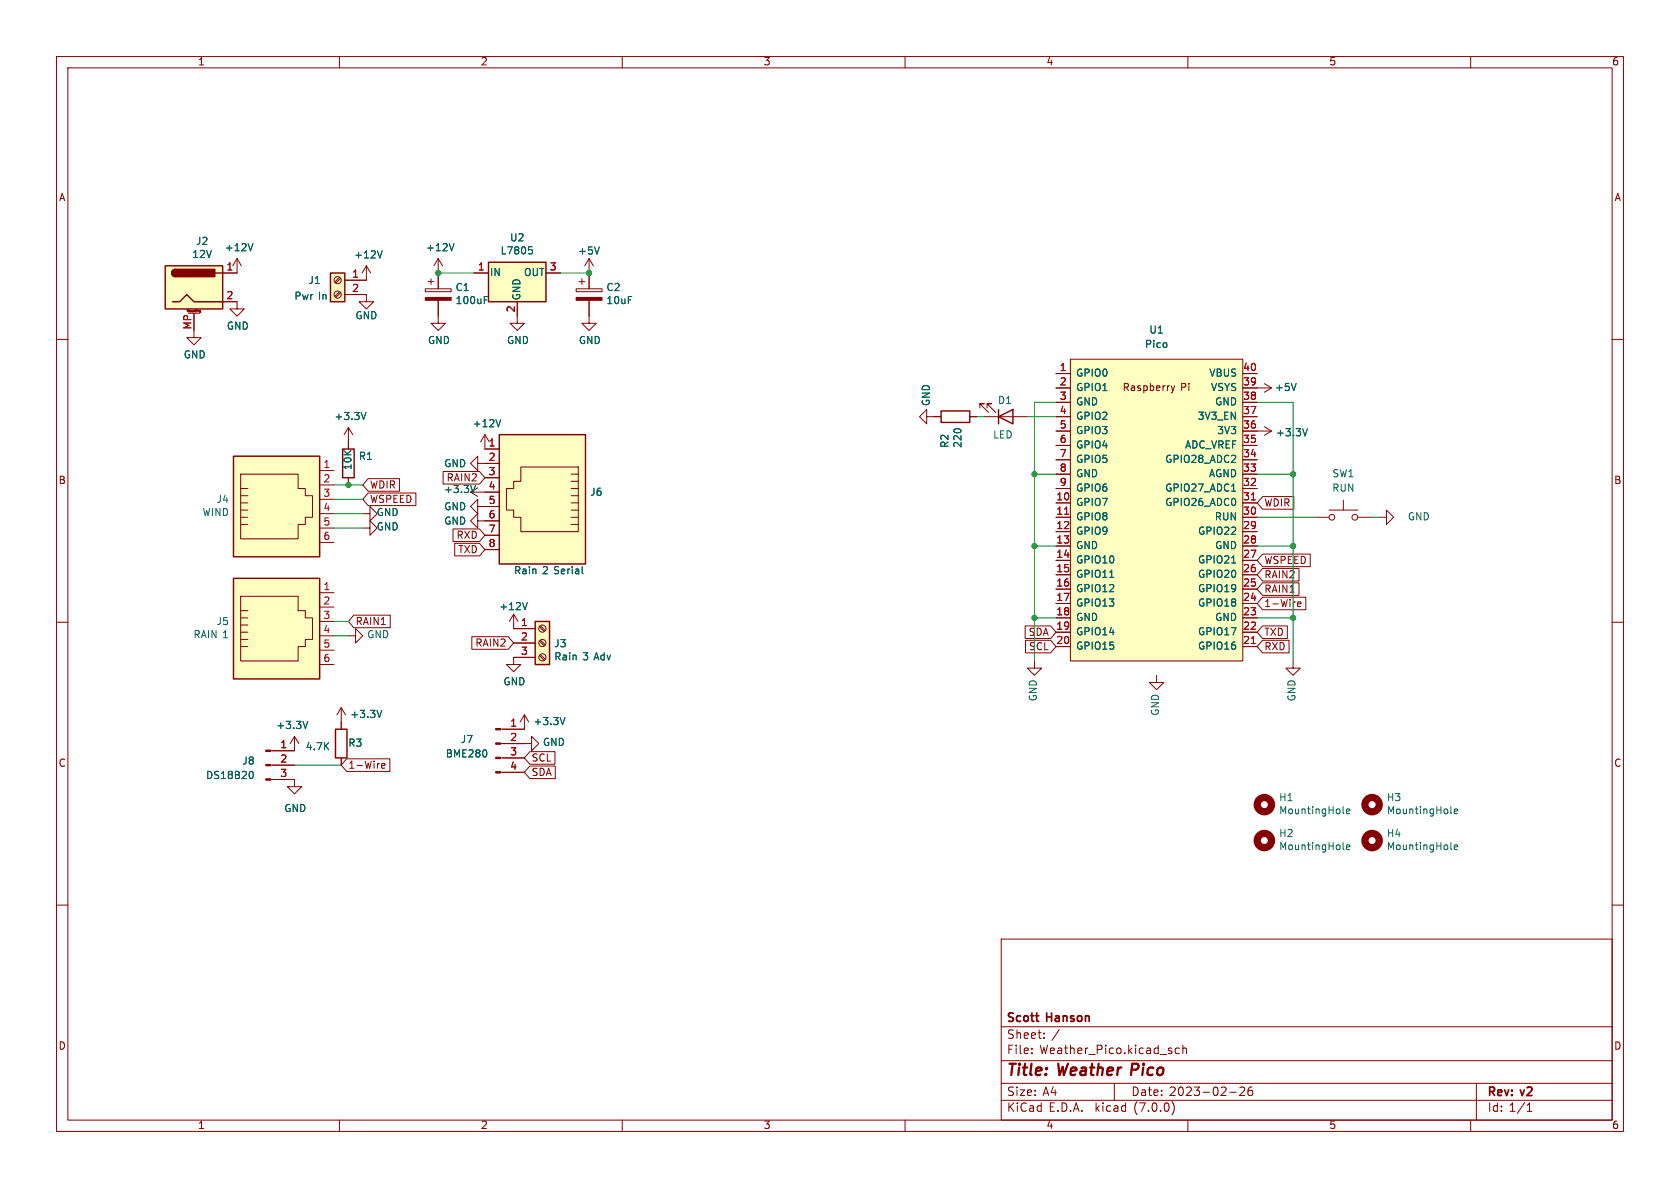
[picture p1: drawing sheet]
<svg xmlns="http://www.w3.org/2000/svg" width="297mm" height="210mm" viewBox="0 0 297 210" stroke-linecap="round" stroke-linejoin="round" font-family="sans-serif">
<g fill="none" stroke="#840000" stroke-width=".18">
<path d="M10 10h277v190h-277zM12 12h273v186h-273zM60 10v2M110 10v2M160 10v2M210 10v2M260 10v2M10 60h2M33.1 55.1v-.4l.1 .3 .2-.3v.4M33.3 55.4h2M34.3 55.4v4.3h1.3l-1.3 1.3-1.3-1.3h1.3M34.6 54.7v.4"/>
<path d="M34.8 54.8h.1M34.8 54.7v.1M35.3 55.1h.1M35.3 54.9v.2M35.3 54.9h.2v.3h-.2M35.3 55.1h.2M35.3 54.9h.1M39.4 53.3h2.5v1.3h1.3l-1.3 1.3-1.3-1.3h1.3M41.9 45.7v2.6h-2.5M41.9 45.7l-.8 1.3M41.9 45.7l.8 1.3M60 51.6l-.8 .8"/>
<path d="M60 49l-.8 .9M60.2 51.7l-.8 .9M60.2 49.2l-.8 .8M61 52.1h3.8v1.2h1.2l-1.2 1.3-1.3-1.3h1.3M64.8 47l-.8 1.3M64.8 47v2.5h-3.8M64.8 47l.7 1.3M75.2 51.1h4.6v.5h-4.6zM75.7 49.8h1M76.2 49.3v1M77.5 53.1v4.1h1.2l-1.2 1.2-1.3-1.2h1.3M77.5 45.7v5.4"/>
<path d="M77.5 45.7l-.8 1.3M77.5 45.7l.7 1.3M83.8 48.3h2.6M91.4 53.3v3.9h1.3l-1.3 1.2-1.2-1.2h1.2M96.5 48.3h2.6M101.9 51.1h4.5v.5h-4.5zM102.4 49.8h1M102.9 49.3v1M104.1 53.1v4.1h1.3l-1.3 1.2-1.2-1.2h1.2M104.1 45.7l-.7 1.3M104.1 45.7v5.4M104.1 45.7l.8 1.3"/>
<path d="M285 60h2M61.6 75.6v3.8M61.6 75.6l-.8 1.2M61.6 75.6l.8 1.2M85.7 76.8l-.7 1.3M85.7 76.8v2.6h2.6M85.7 76.8l.8 1.3M163.8 73.7v-1.3l-1.2 1.3 1.2 1.2v-1.2h2.6M171.4 73.7h1.3M173.2 72.1v-.7h.8h-.8l1.6 1.5M174 73.7h7.6M174.5 72.1v-.7h.8h-.8l1.5 1.5"/>
<path d="M186.7 73.7h2.5M186.7 66h2.5M186.7 68.6h2.5M186.7 71.1h2.5M186.7 78.7h2.5M186.7 76.2h2.5M189.2 63.5h30.5v53.3h-30.5zM207.1 68.2l.3 .8M207.4 69l-.3 .5M207.7 68.2l-.3 .8M219.7 73.7h2.5M219.7 66h2.5"/>
<path d="M219.7 68.6h5.1M219.7 71.1h2.5M219.7 78.7h2.5M219.7 76.2h5.1M223.5 67.8l1.3 .8M223.5 75.4l1.3 .8M224.8 68.6l-1.3 .7M224.8 76.2l-1.3 .8M42.5 86.4h1.3M42.5 87.6h1.3M42.5 88.9h1.3M42.5 90.2h1.3"/>
<path d="M42.5 91.4h1.3M42.5 92.7h1.3M42.5 83.8h10.2v2.6h1.3v1.2h1.2v3.8h-1.2v1.3h-1.3v2.6h-10.2zM56.5 83.2h2.6M56.5 85.7h2.6M56.5 88.3h2.6M56.5 90.8h2.6M56.5 93.3h2.6M56.5 95.9h2.6M61.6 84.5v1.2M64.1 90.8h1.3v-1.3l1.3 1.3-1.3 1.3v-1.3M64.1 93.3h1.3v-1.2l1.3 1.2-1.3 1.3v-1.3"/>
<path d="M65.1 84.6h5.5v2.2h-5.5l-1-1.1zM65.1 87.2h8.4v2.2h-8.4l-1-1.1zM78.3 83.3h6.5l.9 1.2-.9 1.1h-6.5zM80.1 93.5h4.7l.9 1.1-.9 1.1h-4.7zM80.4 96h4.4l.9 1.2-.9 1.1h-4.4zM83.2 87l1.3 .8M83.2 87h5.1M84.5 81.9v-1.3l-1.3 1.3 1.3 1.3v-1.3h3.8M84.5 89.5v-1.2l-1.3 1.2 1.3 1.3v-1.3h3.8M84.5 92.1v-1.3l-1.3 1.3 1.3 1.2v-1.2h3.8M84.5 86.2l-1.3 .8M85.7 84.5h2.6"/>
<path d="M85.7 94.6h2.6M85.7 97.2h2.6M92.1 82.6h10.1v11.4h-10.1v-2.6h-1.3v-1.2h-1.3v-3.8h1.3v-1.3h1.3zM101 83.8h1.2M101 85.1h1.2M101 86.4h1.2M101 87.6h1.2M101 88.9h1.2M101 90.2h1.2M101 91.4h1.2M101 92.7h1.2M186.7 88.9h2.5"/>
<path d="M186.7 91.4h2.5M186.7 94h2.5M186.7 96.5h2.5M186.7 99.1h2.5M186.7 86.4h2.5M186.7 83.8h2.5M186.7 81.3h2.5M219.7 88.9h2.5M219.7 91.4h2.5M219.7 94h2.5M219.7 96.5h2.5M219.7 99.1h2.5"/>
<path d="M219.7 86.4h2.5M219.7 83.8h2.5M219.7 81.3h2.5M223.2 97.9h8.4v2.3h-8.4l-1-1.1zM223.2 87.8h5.5v2.2h-5.5l-1-1.1zM232.4 91.4h2.5M234.9 90.2h5.1M237.5 88.4v1.8M240 91.4h2.6M243.8 91.4h1.3v-1.2l1.3 1.2-1.3 1.3v-1.3M10 110h2M42.5 108h1.3"/>
<path d="M42.5 109.2h1.3M42.5 110.5h1.3M42.5 111.8h1.3M42.5 113h1.3M42.5 114.3h1.3M42.5 105.4h10.2v2.6h1.3v1.2h1.2v3.8h-1.2v1.3h-1.3v2.5h-10.2zM56.5 104.8h2.6M56.5 107.3h2.6M56.5 109.9h2.6M56.5 112.4h2.6M56.5 114.9h2.6M56.5 117.5h2.6"/>
<path d="M61.6 112.4h1.3v-1.3l1.2 1.3-1.2 1.3v-1.3M62.5 108.7h6.5v2.3h-6.5l-.9-1.1zM83.4 112.6h6.5l.9 1.1-.9 1.1h-6.5zM90.8 108.6l-.8 1.3M90.8 108.6v2.5h3.8M90.8 108.6l.8 1.3M90.8 113.7h3.8M94.6 116.2h-3.8v1.3h1.3l-1.3 1.2-1.3-1.2h1.3M95.4 115.9l.8 .8M95.4 113.3l.8 .9M95.4 110.8l.8 .8M95.5 115.7l.9 .8"/>
<path d="M95.5 113.2l.9 .8M95.5 110.6l.9 .9M181.2 110.6h4.5l1 1.2-1 1.1h-4.5zM181.3 113.2h4.4l1 1.1-1 1.1h-4.4zM182.9 116.8v1.3h1.2l-1.2 1.3-1.3-1.3h1.3M186.7 101.6h2.5M186.7 104.1h2.5M186.7 106.7h2.5M186.7 109.2h2.5M186.7 111.8h2.5M186.7 114.3h2.5M204.5 119.4v1.3h1.2l-1.2 1.2-1.3-1.2h1.3"/>
<path d="M219.7 101.6h2.5M219.7 104.1h2.5M219.7 106.7h2.5M219.7 109.2h2.5M219.7 111.8h2.5M219.7 114.3h2.5M223.2 103h6.4v2.3h-6.4l-1-1.2zM223.2 110.6h4.4v2.3h-4.4l-1-1.1zM223.2 113.2h4.7v2.2h-4.7l-1-1.1zM223.2 105.6h7.7v2.2h-7.7l-1-1.1zM223.2 100.5h6.4v2.2h-6.4l-1-1.1zM228.6 116.8v1.3h1.3l-1.3 1.3-1.3-1.3h1.3"/>
<path d="M229.4 106.8l.6-.1-.1-.2-.3-.1-.2 .2v.6h.5M285 110h2M47.9 137.8h4.2v1.3h-1.3l1.3 1.2 1.2-1.2h-1.2M47.9 135.3h4.2M52.1 130.2l.7 1.2M52.1 130.2v2.5h-4.2M52.1 130.2l-.8 1.2M60.3 125.1l.8 1.3M60.3 125.1v3.8M60.3 134v1.3M60.3 125.1l-.7 1.3M61.3 134.1h7.6v2.3h-7.6l-1-1.1z"/>
<path d="M67.5 135.4l.6-.1-.1-.3h-.4l-.1 .1v.7h.5M88.5 131.4h5.5v1.3l1.2-1.3-1.2-1.2v1.2M88.5 136.5h4.2M88.5 134h4.2M92.7 126.4l.8 1.2M92.7 126.4v2.5h-4.2M92.7 126.4l-.8 1.2M93.7 135.4h4.5v2.2h-4.5l-1-1.1zM93.7 132.9h4.4v2.2h-4.4l-1-1.1zM10 160h2M285 160h2M177 166h108v32h-108z"/>
<path d="M60 198v2M110 198v2M160 198v2M177 194.5h108M177 191.5h108M177 187.5h108M177 181.5h108M182.4 186.1v.2M182.4 185.3v.2M184.6 183.4v.2M184.6 182.6v.2M197 191.5v3"/>
<path d="M207.2 194.8a1.74 1.74 0 0 1 0 2.2M208.5 185.3h-.5l-.2 .2v.5l.1 .2h.6M209.1 185.4l.2-.1h.4l.1 1M209.1 184.8v1.5M210 198v2M217.4 193.1h1.1M219.2 192.3l.6-.1 .2 .1v.3l-.9 1.1h.9M221.3 192.2a.59 .59 0 0 0-.7 .6v.6l.2 .2 .4 .1 .2-.2 .1-.5-.2-.2-.4-.1-.3 .3M260 198v2M261 191.5v6.5M270 196.5h.8M270 195.4l.4-.4v1.5"/>
<circle cx="59.7" cy="52.1" r=".63"/>
<circle cx="59.7" cy="49.5" r=".63"/>
<circle cx="235.5" cy="91.4" r=".51"/>
<circle cx="239.5" cy="91.4" r=".51"/>
<circle cx="95.9" cy="116.2" r=".63"/>
<circle cx="95.9" cy="113.7" r=".63"/>
<circle cx="95.9" cy="111.1" r=".63"/>
</g>
<g fill="#840000" stroke="#840000" stroke-width=".18">
<path d="M75.2 52.6h4.6v.5h-4.6z"/>
<path d="M101.9 52.6h4.5v.5h-4.5z"/>
<path d="M47 137.7h.9v.2h-.9z"/>
<path d="M47 135.1h.9v.3h-.9z"/>
<path d="M47 132.6h.9v.2h-.9z"/>
<path d="M87.6 136.4h.9v.3h-.9z"/>
<path d="M87.6 133.9h.9v.2h-.9z"/>
<path d="M87.6 131.3h.9v.3h-.9z"/>
<path d="M87.6 128.8h.9v.2h-.9z"/>
</g>
<g fill="none" stroke="#006464" stroke-width=".18">
<path d="M44.7 43.1l-.4 1.2M67.6 44.3l-.5 1.3M80.3 43.1l-.5 1.2M85.6 52.4h.6M93.5 43.6h.6M93.9 44.1l.2 .2v.3l-.2 .3M106 43.6l-.5 1.3M64.7 72.9l-.4 1.3M88.5 74.2l-.4 1.2M229.1 67.8l-.4 1.2M231.1 75.8l-.4 1.2M84.1 85.8l-.5 1.3"/>
<path d="M217.7 99.5h.8M217.7 86.8h.8M93.2 106.5l-.4 1.3M103 101.4h.1M44.5 136.4a.79 .79 0 0 1 0 1.2M54.4 127.5l-.4 1.3M67.5 125.6l-.4 1.2M99.9 126.8l-.4 1.3M237.5 143.8h.1M237.5 150.1l.1 .1M238 149.8l.6-.1v-.3h-.4l-.2 .1 .1 .6h.5M238 143.4l.6-.1v-.2l-.4-.1-.2 .2 .1 .6h.5"/>
<path d="M256.6 150.1l.1 .1M256.6 143.8h.1M257.1 149.8l.6-.1-.1-.3h-.3l-.2 .1 .1 .6h.4M257.1 143.4l.6-.1-.1-.2-.3-.1-.2 .2 .1 .6h.4"/>
</g>
<g fill="#ffffc2" stroke="#ffffc2" stroke-width=".18">
<path d="M86.4 46.4h10.1v6.9h-10.1z"/>
<path d="M29.2 47h10.2v7.6h-10.2z"/>
<path d="M58.4 48.3h2.6v5h-2.6z"/>
<path d="M189.2 63.5h30.5v53.3h-30.5z"/>
<path d="M41.3 102.2h15.2v17.8h-15.2z"/>
<path d="M94.6 109.9h2.6v7.6h-2.6z"/>
<path d="M41.3 80.6h15.2v17.8h-15.2z"/>
<path d="M88.3 76.8h15.2v22.9h-15.2z"/>
</g>
<g fill="none" stroke="#840000" stroke-width=".25">
<path d="M29.2 47h10.2v7.6h-10.2zM30.5 53.3h1.2l1.3-1.2 1.3 1.2h5.1M31 47.6a.64 .64 0 0 0-.6 .7 .64 .64 0 0 0 .6 .6M38.1 48.3h1.3M58.4 48.3h2.6v5h-2.6zM86.4 46.4h10.1v6.9h-10.1zM60.6 79.4h2v5.1h-2zM88.3 76.8h15.2v22.9h-15.2zM166.4 72.6h5v2.1h-5zM176.5 73.7l2.6-1.3v2.5zM176.5 72.4v2.5M41.3 80.6h15.2v17.8h-15.2z"/>
<path d="M41.3 102.2h15.2v17.8h-15.2zM94.6 109.9h2.6v7.6h-2.6zM59.3 128.9h2v5.1h-2z"/>
</g>
<g fill="#840000" stroke="#840000" stroke-width=".25">
<path d="M30.5 47.8l.5-.2v1.3a.64 .64 0 0 1-.6-.4 .64 .64 0 0 1 .1-.7z"/>
<path d="M31 47.6h7v1.3h-7z"/>
</g>
<path d="M188.2 90.9h.7M221.2 88.4h.7M221.2 113.8h.7" fill="none" stroke="#a90000" stroke-width=".18"/>
<g fill="none" stroke="#840000" stroke-width="1.3">
<circle cx="223.5" cy="148.6" r="1.27"/>
<circle cx="223.5" cy="142.2" r="1.27"/>
<circle cx="242.6" cy="148.6" r="1.27"/>
<circle cx="242.6" cy="142.2" r="1.27"/>
</g>
<g fill="none" stroke="#009600" stroke-width=".18">
<path d="M77.5 48.3h6.3M99.1 48.3h5M172.7 73.7h1.3M181.6 73.7h5.1M186.7 71.1h-3.8v45.7M222.2 71.1h6.4v45.7M59.1 90.8h5M59.1 85.7h5M59.1 88.3h5M59.1 93.3h5M182.9 96.5h3.8M182.9 83.8h3.8"/>
<path d="M222.2 96.5h6.4M222.2 83.8h6.4M222.2 91.4h10.2M242.6 91.4h1.2M59.1 112.4h2.5M59.1 109.9h2.5M182.9 109.2h3.8M222.2 109.2h6.4M52.1 135.3h8.2"/>
</g>
<g fill="#009600" stroke="#009600" stroke-width=".18">
<circle cx="77.5" cy="48.3" r=".46"/>
<circle cx="104.1" cy="48.3" r=".46"/>
<circle cx="61.6" cy="85.7" r=".46"/>
<circle cx="228.6" cy="109.2" r=".46"/>
<circle cx="182.9" cy="83.8" r=".46"/>
<circle cx="182.9" cy="109.2" r=".46"/>
<circle cx="182.9" cy="96.5" r=".46"/>
<circle cx="228.6" cy="83.8" r=".46"/>
<circle cx="228.6" cy="96.5" r=".46"/>
</g>
<g font-size="2.8" fill="#840000">
<text x="178" y="190.8">Title:</text>
<text x="187.1" y="190.8">Weather</text>
<text x="200.6" y="190.8">Pico</text>
</g>
<g font-size="2.1" fill="#840000">
<text x="178" y="183.9">Sheet:</text>
<text x="178" y="181.1">Scott</text>
<text x="185.1" y="181.1">Hanson</text>
<text x="185.9" y="183.9">/</text>
<text x="178" y="186.6">File:</text>
<text x="183.8" y="186.6">Weather_Pico.kicad_sch</text>
<text x="178" y="196.8">KiCad</text>
<text x="178" y="194">Size:</text>
<text x="184.3" y="194">A4</text>
<text x="185.4" y="196.8">E.D.A.</text>
<text x="193.7" y="196.8">kicad</text>
<text x="200" y="194">Date:</text>
<text x="200.6" y="196.8">(7.0.0)</text>
<text x="206.7" y="194">2023-02-26</text>
<text x="263" y="194.2">Rev:</text>
<text x="263" y="196.8">Id: 1/1</text>
<text x="269" y="194.2">v2</text>
</g>
<g font-size="1.8" fill="#840000">
<text x="35" y="11.8">1</text>
<text x="85" y="11.8">2</text>
<text x="135" y="11.8">3</text>
<text x="185" y="11.8">4</text>
<text x="235" y="11.8">5</text>
<text x="285" y="11.8">6</text>
<text x="10.4" y="35.8">A</text>
<text x="285.4" y="35.8">A</text>
<text x="198.4" y="69.4">Raspberry</text>
<text x="208.7" y="69.4">Pi</text>
<text x="10.3" y="85.8">B</text>
<text x="65.4" y="86.6">WDIR</text>
<text x="65.4" y="89.2">WSPEED</text>
<text x="78.8" y="85.4">RAIN2</text>
<text x="223.5" y="89.8">WDIR</text>
<text x="285.3" y="85.8">B</text>
<text x="80.6" y="95.5">RXD</text>
<text x="80.9" y="98.1">TXD</text>
<text x="223.5" y="100">WSPEED</text>
<text x="223.5" y="105.1">RAIN1</text>
<text x="223.5" y="107.6">1-Wire</text>
<text x="223.5" y="102.5">RAIN2</text>
<text x="62.9" y="110.8">RAIN1</text>
<text x="181.7" y="112.7">SDA</text>
<text x="223.5" y="112.7">TXD</text>
<text x="83.9" y="114.6">RAIN2</text>
<text x="181.8" y="115.2">SCL</text>
<text x="223.5" y="115.2">RXD</text>
<text x="10.3" y="135.8">C</text>
<text x="61.6" y="136.2">1-Wire</text>
<text x="94" y="137.4">SDA</text>
<text x="94" y="134.9">SCL</text>
<text x="285.3" y="135.8">C</text>
<text x="10.3" y="185.8">D</text>
<text x="285.3" y="185.8">D</text>
<text x="35" y="199.8">1</text>
<text x="85" y="199.8">2</text>
<text x="135" y="199.8">3</text>
<text x="185" y="199.8">4</text>
<text x="235" y="199.8">5</text>
<text x="285" y="199.8">6</text>
</g>
<g font-size="1.8" fill="#006464">
<text x="33.9" y="45.9">12V</text>
<text x="34.6" y="43.6">J2</text>
<text x="39.7" y="44.7">+12V</text>
<text x="62.5" y="46">+12V</text>
<text x="75.2" y="44.7">+12V</text>
<text x="88.4" y="45.3">L7805</text>
<text x="90.1" y="42.9">U2</text>
<text x="102.1" y="45.3">+5V</text>
<text x="52" y="53.3">Pwr In</text>
<text x="54.5" y="50.5">J1</text>
<text x="80.5" y="51.7">C1</text>
<text x="86.6" y="49.1">IN</text>
<text x="92.3" y="53.1" transform="rotate(-90 92.3 53.1)">GND</text>
<text x="92.5" y="49.1">OUT</text>
<text x="107.1" y="51.7">C2</text>
<text x="40" y="58.6">GND</text>
<text x="62.8" y="56.7">GND</text>
<text x="80.5" y="54">100uF</text>
<text x="107.1" y="54">10uF</text>
<text x="203.1" y="59.2">U1</text>
<text x="32.4" y="63.6">GND</text>
<text x="75.6" y="61.1">GND</text>
<text x="89.6" y="61.1">GND</text>
<text x="102.3" y="61.1">GND</text>
<text x="202.4" y="61.8">Pico</text>
<text x="164.7" y="71.8" transform="rotate(-90 164.7 71.8)">GND</text>
<text x="176.4" y="71.7">D1</text>
<text x="190.2" y="66.9">GPIO0</text>
<text x="190.2" y="69.4">GPIO1</text>
<text x="190.2" y="71.9">GND</text>
<text x="213.7" y="66.9">VBUS</text>
<text x="214" y="69.4">VSYS</text>
<text x="214.7" y="71.9">GND</text>
<text x="225.3" y="69.4">+5V</text>
<text x="59.1" y="74.5">+3.3V</text>
<text x="83.5" y="75.8">+12V</text>
<text x="175.5" y="77.8">LED</text>
<text x="190.2" y="74.5">GPIO2</text>
<text x="190.2" y="77">GPIO3</text>
<text x="211.6" y="74.5">3V3_EN</text>
<text x="215.1" y="77">3V3</text>
<text x="225.5" y="77.4">+3.3V</text>
<text x="62.4" y="83.2" transform="rotate(-90 62.4 83.2)">10K</text>
<text x="63.4" y="81.6">R1</text>
<text x="78.5" y="82.9">GND</text>
<text x="168" y="79.2" transform="rotate(-90 168 79.2)">R2</text>
<text x="170.2" y="79.2" transform="rotate(-90 170.2 79.2)">220</text>
<text x="190.2" y="79.6">GPIO4</text>
<text x="190.2" y="82.1">GPIO5</text>
<text x="205.9" y="82.1">GPIO28_ADC2</text>
<text x="209.4" y="79.6">ADC_VREF</text>
<text x="38.2" y="89.2">J4</text>
<text x="78.4" y="87.4">+3.3V</text>
<text x="104.3" y="87.9">J6</text>
<text x="190.2" y="89.7">GPIO7</text>
<text x="190.2" y="84.6">GND</text>
<text x="190.2" y="87.2">GPIO6</text>
<text x="205.9" y="89.7">GPIO26_ADC0</text>
<text x="205.9" y="87.2">GPIO27_ADC1</text>
<text x="213.6" y="84.6">AGND</text>
<text x="235.5" y="87.2">RUN</text>
<text x="235.5" y="84.6">SW1</text>
<text x="35.7" y="91.5">WIND</text>
<text x="66.5" y="91.5">GND</text>
<text x="66.5" y="94">GND</text>
<text x="78.5" y="90.5">GND</text>
<text x="78.5" y="93">GND</text>
<text x="190.2" y="92.3">GPIO8</text>
<text x="190.2" y="94.8">GPIO9</text>
<text x="211.7" y="94.8">GPIO22</text>
<text x="214.6" y="92.3">RUN</text>
<text x="248.8" y="92.3">GND</text>
<text x="90.8" y="101.8">Rain</text>
<text x="95.9" y="101.8">2 Serial</text>
<text x="190.2" y="97.3">GND</text>
<text x="190.2" y="99.9">GPIO10</text>
<text x="211.7" y="99.9">GPIO21</text>
<text x="214.7" y="97.3">GND</text>
<text x="190.2" y="102.4">GPIO11</text>
<text x="190.2" y="105">GPIO12</text>
<text x="190.2" y="107.5">GPIO13</text>
<text x="211.7" y="107.5">GPIO18</text>
<text x="211.7" y="105">GPIO19</text>
<text x="211.7" y="102.4">GPIO20</text>
<text x="34.1" y="113.1">RAIN 1</text>
<text x="38.2" y="110.8">J5</text>
<text x="64.9" y="113.1">GND</text>
<text x="88.2" y="108.1">+12V</text>
<text x="190.2" y="110">GND</text>
<text x="190.2" y="112.6">GPIO14</text>
<text x="211.7" y="112.6">GPIO17</text>
<text x="214.7" y="110">GND</text>
<text x="97.9" y="114.7">J3</text>
<text x="97.9" y="117">Rain</text>
<text x="103" y="117">3 Adv</text>
<text x="190.2" y="115.1">GPIO15</text>
<text x="211.7" y="115.1">GPIO16</text>
<text x="88.9" y="121.4">GND</text>
<text x="183.6" y="124" transform="rotate(-90 183.6 124)">GND</text>
<text x="229.3" y="124" transform="rotate(-90 229.3 124)">GND</text>
<text x="48.8" y="129.1">+3.3V</text>
<text x="61.9" y="127.2">+3.3V</text>
<text x="81.4" y="131.6">J7</text>
<text x="94.2" y="128.5">+3.3V</text>
<text x="205.2" y="126.6" transform="rotate(-90 205.2 126.6)">GND</text>
<text x="36.4" y="138">DS18B20</text>
<text x="42.8" y="135.4">J8</text>
<text x="54" y="132.9">4.7K</text>
<text x="61.5" y="132.3">R3</text>
<text x="78.7" y="134.2">BME280</text>
<text x="95.9" y="132.1">GND</text>
<text x="50.2" y="143.8">GND</text>
<text x="226.1" y="141.9">H1</text>
<text x="245.1" y="141.9">H3</text>
<text x="226.1" y="144.2">MountingHole</text>
<text x="226.1" y="148.2">H2</text>
<text x="245.1" y="148.2">H4</text>
<text x="245.1" y="144.2">MountingHole</text>
<text x="226.1" y="150.6">MountingHole</text>
<text x="245.1" y="150.6">MountingHole</text>
</g>
<g font-size="1.8" fill="#a90000">
<text x="40" y="48">1</text>
<text x="40" y="53.1">2</text>
<text x="62.2" y="49.3">1</text>
<text x="62.2" y="51.8">2</text>
<text x="84.4" y="48">1</text>
<text x="97.1" y="48">3</text>
<text x="34" y="58.3" transform="rotate(-90 34 58.3)">MP</text>
<text x="91.2" y="55.3" transform="rotate(-90 91.2 55.3)">2</text>
<text x="187.3" y="65.8">1</text>
<text x="219.7" y="65.8">40</text>
<text x="187.3" y="68.3">2</text>
<text x="187.3" y="70.9">3</text>
<text x="219.7" y="70.9">38</text>
<text x="219.7" y="68.3">39</text>
<text x="187.3" y="73.4">4</text>
<text x="187.3" y="75.9">5</text>
<text x="219.7" y="75.9">36</text>
<text x="219.7" y="73.4">37</text>
<text x="57.1" y="82.9">1</text>
<text x="86.3" y="79.1">1</text>
<text x="86.3" y="81.7">2</text>
<text x="187.3" y="78.5">6</text>
<text x="187.3" y="81">7</text>
<text x="187.3" y="83.6">8</text>
<text x="219.7" y="83.6">33</text>
<text x="219.7" y="81">34</text>
<text x="219.7" y="78.5">35</text>
<text x="57.1" y="85.5">2</text>
<text x="57.1" y="88">3</text>
<text x="86.3" y="84.2">3</text>
<text x="86.3" y="86.7">4</text>
<text x="86.3" y="89.3">5</text>
<text x="186.7" y="88.6">10</text>
<text x="187.3" y="86.1">9</text>
<text x="219.7" y="88.6">31</text>
<text x="219.7" y="86.1">32</text>
<text x="57.1" y="90.6">4</text>
<text x="57.1" y="93.1">5</text>
<text x="57.1" y="95.6">6</text>
<text x="86.3" y="91.8">6</text>
<text x="86.3" y="94.4">7</text>
<text x="186.7" y="91.2">11</text>
<text x="186.7" y="93.7">12</text>
<text x="219.7" y="93.7">29</text>
<text x="219.7" y="91.2">30</text>
<text x="86.3" y="96.9">8</text>
<text x="186.7" y="96.3">13</text>
<text x="186.7" y="98.8">14</text>
<text x="186.7" y="101.3">15</text>
<text x="219.7" y="101.3">26</text>
<text x="219.7" y="98.8">27</text>
<text x="219.7" y="96.3">28</text>
<text x="57.1" y="104.5">1</text>
<text x="57.1" y="107.1">2</text>
<text x="186.7" y="103.9">16</text>
<text x="186.7" y="106.4">17</text>
<text x="219.7" y="106.4">24</text>
<text x="219.7" y="103.9">25</text>
<text x="57.1" y="109.6">3</text>
<text x="57.1" y="112.1">4</text>
<text x="92" y="110.9">1</text>
<text x="92" y="113.4">2</text>
<text x="186.7" y="109">18</text>
<text x="186.7" y="111.5">19</text>
<text x="219.7" y="111.5">22</text>
<text x="219.7" y="109">23</text>
<text x="57.1" y="114.7">5</text>
<text x="57.1" y="117.2">6</text>
<text x="92" y="116">3</text>
<text x="186.7" y="114">20</text>
<text x="219.7" y="114">21</text>
<text x="90.1" y="128.7">1</text>
<text x="90.1" y="131.2">2</text>
<text x="49.5" y="132.5">1</text>
<text x="49.5" y="135">2</text>
<text x="49.5" y="137.5">3</text>
<text x="90.1" y="133.7">3</text>
<text x="90.1" y="136.3">4</text>
</g>
<text font-size=".5" fill="#840000" x="32.9" y="55.4">Mounting</text>
</svg>
